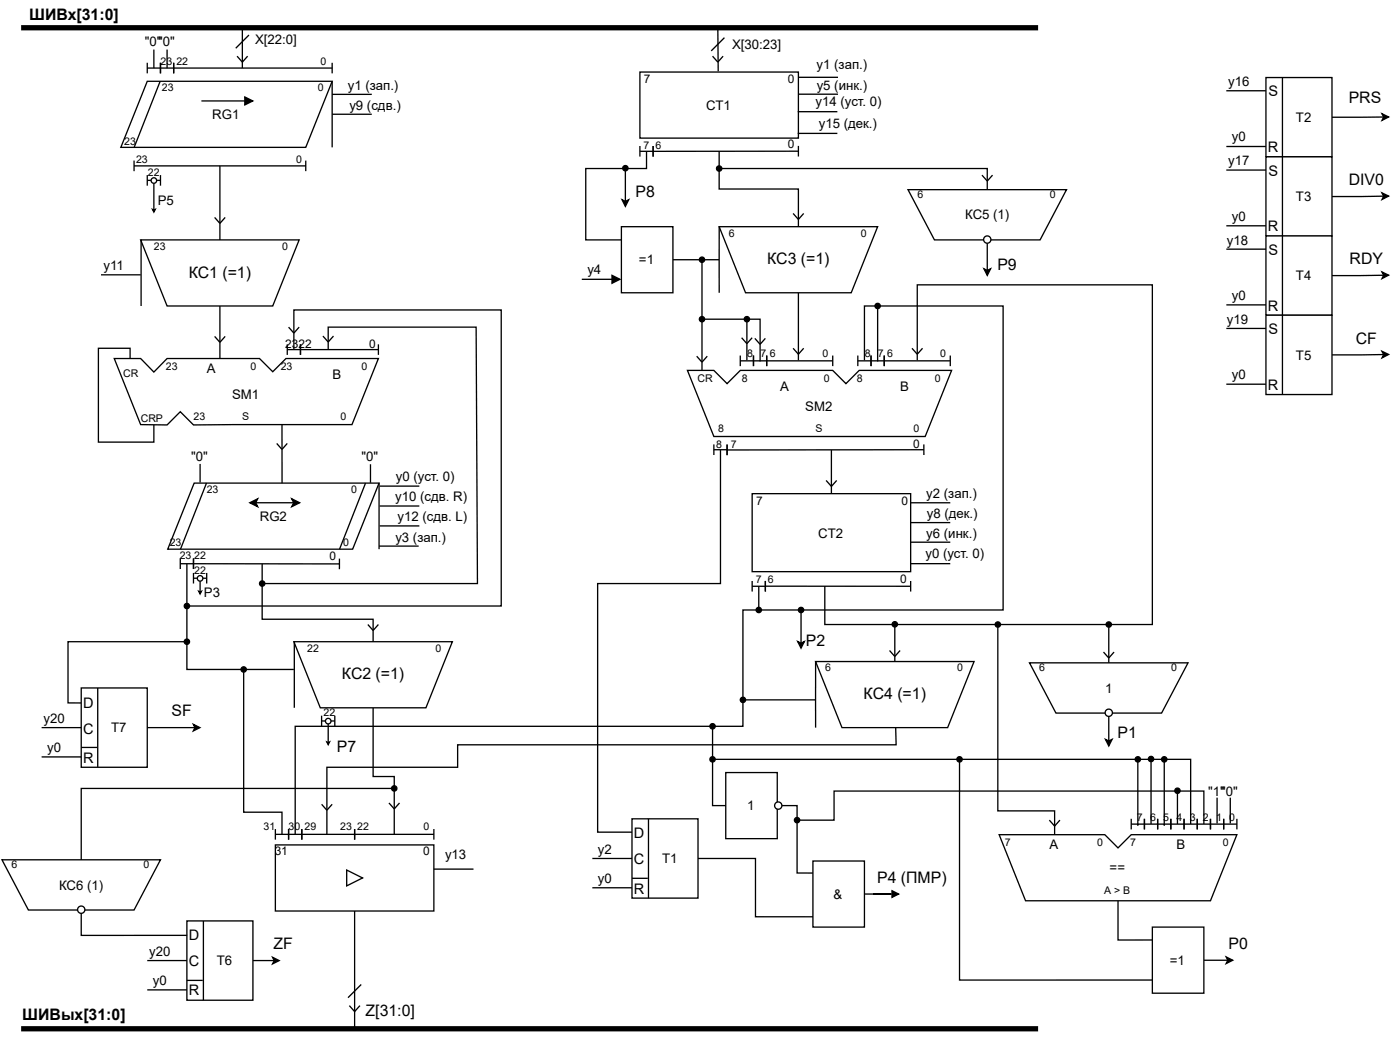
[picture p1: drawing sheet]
<svg xmlns="http://www.w3.org/2000/svg" width="269mm" height="199mm" viewBox="0 0 269 199" stroke-linecap="round" stroke-linejoin="round" font-family="sans-serif">
<path d="M4.1 5.3h195.2" fill="none" stroke="#000" stroke-width="1" stroke-linecap="butt"/>
<path d="M28.3 15.6h35.5l-5.1 12.7h-35.5z" fill="#fff"/>
<g fill="none" stroke="#000" stroke-width=".25">
<path d="M28.3 15.6h35.5l-5.1 12.7h-35.5zM28.3 13.1h35.5M28.3 12v2.1M29.5 9.5v3.6M30.8 15.6l-5 12.7M30.8 12v2.1M32.1 9.5v3.6M33.3 12v2.1M38.7 19.4h8.3M46.5 5.5v7.6M47 18.6l1.5 .8-1.5 .7zM47.8 6.7l-2.5 2.6"/>
<path d="M63.8 12v2.1M63.8 15.6v12.7M63.8 18.1h7.6M25.7 31.8h33M25.7 30.8v2M58.7 30.8v2M63.8 21.9h7.6"/>
</g>
<path d="M47 18.6l1.5 .8-1.5 .7z" fill="#000"/>
<path d="M122.9 13.8h30.4v12.7h-30.4z" fill="#fff"/>
<path d="M122.9 13.8h30.4v12.7h-30.4zM137.8 5.5l.1 8.2M139.1 7.2l-2.5 2.6M153.3 14.8h7.6M122.9 28v2M125.4 28v2.1M153.3 29h-30.4M153.3 28v2" fill="none" stroke="#000" stroke-width=".25"/>
<path d="M119.3 43.5h9.9v12.7h-9.9z" fill="#fff"/>
<path d="M124.1 29v3.3h-11.6v13.7h6.8M111.7 53.6h5.8M117.5 52.8l1.5 .8-1.5 .8zM119.3 43.5h9.9v12.7h-9.9z" fill="none" stroke="#000" stroke-width=".25"/>
<path d="M117.5 52.8l1.5 .8-1.5 .8z" fill="#000"/>
<path d="M138.1 43.5h30.4l-5.1 12.7h-20.2z" fill="#fff"/>
<g fill="none" stroke="#000" stroke-width=".25">
<path d="M45.5 10.8l1 1.1 1.1-1.1M136.8 10.8l1 1.1 1-1.1M138.1 29v7.3h15.2v7.2M129.2 49.8h8.9M134.8 50.3v20.8M138.1 43.5h30.4l-5.1 12.7h-20.2zM138.1 43.5v12.7M152.3 41l1 1.1 1-1.1M153.3 56.2v12.9M132 71.1h5.1l2.5 2.5 2.5-2.5h17.8l2.5 2.5 2.6-2.5h17.7l-5.1 12.7h-40.5zM133.8 68.3l1 1.2 1-1.2M135.3 61.2h10.6v8.2"/>
<path d="M142.1 69.2h17.8M142.1 68.2v2M142.4 64.8l1 1.1 1-1.1M143.4 61.8v7.3M144.7 68.2v2M144.9 64.9l1 1.2 1.1-1.2M147.2 68.2v2M152.3 66.8l1 1.2 1-1.2M159.9 68.2v2M164.7 69.2h17.8M164.7 68.2v2M167.2 68.2v2"/>
<path d="M169.8 68.2v2M175.1 66.8l1 1.2 1-1.2M182.5 68.2v2"/>
<circle cx="134.8" cy="49.8" r=".51"/>
<circle cx="134.8" cy="61.2" r=".51"/>
<circle cx="143.4" cy="61.2" r=".51"/>
</g>
<g fill="#000">
<circle cx="134.8" cy="49.8" r=".51"/>
<circle cx="134.8" cy="61.2" r=".51"/>
<circle cx="143.4" cy="61.2" r=".51"/>
</g>
<path d="M144.4 94.7h30.5v15h-30.5z" fill="#fff"/>
<g fill="none" stroke="#000" stroke-width=".25">
<path d="M168.5 59.2v10.2M166 69.1v-10.4h26.6v58.3h-46.9v-4.5M176.1 69.1v-14.4h45.2v65.1h-62.9v-7.3M139.6 85.3v2.1M144.4 94.7h30.5v15h-30.5zM158.6 92.2l1 1.1 1.1-1.1M159.6 86.4v8.3M177.4 85.3v2M177.4 86.3h-37.8M144.4 112.5h30.5M144.4 111.5v2M147 111.5v2"/>
<path d="M174.9 100.3h7.6M174.9 104h7.6M174.9 108.2h7.6M174.9 111.5v2"/>
<circle cx="168.5" cy="58.7" r=".51"/>
</g>
<circle cx="168.5" cy="58.7" r=".51" fill="#000"/>
<path d="M121.3 157.1h12.7v15.2h-12.7z" fill="#fff"/>
<g fill="none" stroke="#000" stroke-width=".25">
<path d="M138.3 86.4v25.6h-23.5v47.7h6.6M136.8 139.9v14.7h2.6M121.3 157.1h12.7v15.2h-12.7zM124.5 157.1v15.2M113.7 164.7h7.6M113.7 170.3h7.6M121.3 168.5h3.1"/>
<circle cx="136.8" cy="139.4" r=".51"/>
</g>
<circle cx="136.8" cy="139.4" r=".51" fill="#000"/>
<path d="M139.4 148.2h9.8v12.7h-9.8z" fill="#fff"/>
<path d="M139.4 148.2h9.8v12.7h-9.8z" fill="none" stroke="#000" stroke-width=".25"/>
<circle cx="149.4" cy="154.6" r=".7" fill="#fff"/>
<g fill="none" stroke="#000" stroke-width=".25">
<path d="M166 171.5h5.3M171.3 170.9l1.2 .6-1.2 .7z"/>
<circle cx="149.4" cy="154.6" r=".7"/>
</g>
<path d="M171.3 170.9l1.2 .6-1.2 .7z" fill="#000"/>
<path d="M156.1 165.2h9.9v12.7h-9.9z" fill="#fff"/>
<path d="M68.1 174.8v22.9M156.1 165.2h9.9v12.7h-9.9z" fill="none" stroke="#000" stroke-width=".25"/>
<path d="M52.9 162.1h30.4v12.7h-30.4z" fill="#fff"/>
<path d="M52.9 162.1h30.4v12.7h-30.4z" fill="none" stroke="#000" stroke-width=".25"/>
<path d="M66.6 166.9l3 1.6-3 1.5z" fill="#fff"/>
<g fill="none" stroke="#000" stroke-width=".25">
<path d="M28.3 34.6h2.5M28.3 33.6v2M29.5 35.2v5.1M30.8 33.6v2M29.3 40.2l.2 .1 .3-.1-.3 .5zM71.6 135.8v13.2h4.1v11.1M52.9 159.1v2M55.4 159.1v2M57.9 159.1v2M61.8 154.3l1 1.2 1-1.2M68.1 159.1v2M83.3 159.1v2"/>
<path d="M52.9 160.1h30.4M66.6 166.9l3 1.6-3 1.5zM83.3 166.8h7.6M67.1 192.9l1 1.2 1-1.2M69.4 188.9l-2.6 2.5"/>
</g>
<path d="M4.1 197.4h195.2" fill="none" stroke="#000" stroke-width="1" stroke-linecap="butt"/>
<path d="M29.3 40.2l.2 .1 .3-.1-.3 .5z" fill="#000"/>
<circle cx="29.5" cy="34.6" r=".53" fill="#fff"/>
<g fill="none" stroke="#000" stroke-width=".25">
<path d="M174.9 96.5h7.6M145.2 117h-2.5v22.4h-86v20.7M153.8 117.5v5.9M153.2 123.1l.6 .3 .6-.3-.6 1.3z"/>
<circle cx="29.5" cy="34.6" r=".53"/>
<circle cx="145.7" cy="117" r=".51"/>
<circle cx="153.8" cy="117" r=".51"/>
</g>
<g fill="#000">
<path d="M153.2 123.1l.6 .3 .6-.3-.6 1.3z"/>
<circle cx="145.7" cy="117" r=".51"/>
<circle cx="153.8" cy="117" r=".51"/>
</g>
<path d="M156.6 126.9h30.4l-5 12.7h-20.3z" fill="#fff"/>
<g fill="none" stroke="#000" stroke-width=".25">
<path d="M137.1 86.3h2.5M137.1 85.3v2M139.6 85.3v2M143.2 134.3h13.4M156.6 126.9h30.4l-5 12.7h-20.3zM156.6 126.9v12.7M170.8 124.8l1 1.2 1-1.2M171.8 120.3v6.6M172 139.6l.1 3.3h-84.2v4.3h-25.1v12.9"/>
<circle cx="171.8" cy="119.8" r=".51"/>
<circle cx="142.7" cy="134.3" r=".51"/>
</g>
<g fill="#000">
<circle cx="171.8" cy="119.8" r=".51"/>
<circle cx="142.7" cy="134.3" r=".51"/>
</g>
<path d="M27 46h30.4l-5 12.7h-20.3z" fill="#fff"/>
<path d="M42.2 31.8v14.2M27 46h30.4l-5 12.7h-20.3zM27.1 46v12.7M41.2 41.7l1 1.2 1-1.2M42.2 58.7v10.2M21.9 68.8h5.1l2.5 2.6 2.6-2.6h17.7l2.6 2.5 2.5-2.5h17.8l-5.1 12.7h-30.4l-2.6-2.5-2.5 2.5h-5.1zM25 68.9v-2.1h-6.1v18h10.6v-3.3M41.2 64.5l1 1.2 1-1.2" fill="none" stroke="#000" stroke-width=".25"/>
<path d="M37.3 92.7h35.5l-5.1 12.7h-35.5z" fill="#fff"/>
<path d="M37.3 92.7h35.5l-5.1 12.7h-35.5zM48 96.5l1.5-.8-.4 .8 .4 .7zM49.1 96.5h7.3M56 95.7l1.5 .8-1.5 .7 .4-.7zM70.2 92.7l-5 12.7M72.8 92.7v12.7M72.9 93.3h7.6M72.9 97.1h7.6" fill="none" stroke="#000" stroke-width=".25"/>
<path d="M48 96.5l1.5-.8-.4 .8 .4 .7zM56 95.7l1.5 .8-1.5 .7 .4-.7z" fill="#000"/>
<path d="M56.4 123.1h30.5l-5.1 12.7h-20.3z" fill="#fff"/>
<g fill="none" stroke="#000" stroke-width=".25">
<path d="M55.2 67.1h17.5M55.2 66.1v2M55.4 62.8l1 1.1 1-1.1M56.4 67.1v-7.6h39.8v56.8h-59.8M57.7 66.1v2M62 64.5l1 1.1 1-1.1M63 67.1v-4.3h28.4l.3 49.2h-40.9M72.7 66.1v2M39.6 92.7l-4.9 12.7M53.1 85.1l1 1.1 1.1-1.1M54.1 81.5l.1 11.2M34.6 108.2h30.6"/>
<path d="M34.6 107.1v2.1M35.9 108.2v20.2h20.5M37.2 107.1v2.1M50.3 108.2v10.6h21.3v4.3M65.2 107.2v2M70.6 119.8l1 1.2 1.1-1.2M56.4 123.1h30.5l-5.1 12.7h-20.3zM56.5 123.1v12.7M74.7 154.1l1 1.1 1-1.1"/>
<circle cx="35.9" cy="116.3" r=".51"/>
<circle cx="50.3" cy="112" r=".51"/>
</g>
<g fill="#000">
<circle cx="35.9" cy="116.3" r=".51"/>
<circle cx="50.3" cy="112" r=".51"/>
</g>
<path d="M197.7 127.2h30.4l-5.1 9.6h-20.2z" fill="#fff"/>
<path d="M197.7 127.2h30.4l-5.1 9.6h-20.2z" fill="none" stroke="#000" stroke-width=".25"/>
<circle cx="212.9" cy="136.8" r=".7" fill="#fff"/>
<g fill="none" stroke="#000" stroke-width=".25">
<path d="M191.6 120.3v35.3h10.9v4.5M211.9 125.1l1 1.1 1-1.1M212.9 120.3v6.9M212.9 137.5v4.7M137.3 145.7h91.3v12.4M150.1 154.6h2.9v12.9h3.1M153.6 157.4h6.5v-5.6h71.1v6.3M201.5 157.4l1 1.1 1-1.1M212.3 141.9l.6 .3 .6-.3-.6 1.2zM217.2 158.1h20.3M217.2 157.1v2M218.5 146.2v12.2v-.3"/>
<path d="M219.7 157.1v2M221 146.1v12M222.3 157.1v2M223.5 146.2v12.2v-.3M224.8 157.1v2M226.1 152.2v5.9M227.4 157.1v2M229.9 157.1v2M232.4 157.1v2M233.7 153v5M235 157.1v2M236.2 153v5"/>
<path d="M237.5 157.1v2M134 164.7h11.1v11.2h11M191.8 160.1h20.3l2.6 2.6 2.5-2.6h20.3l-5.1 12.7h-35.5zM231.2 184.2h5h-.4M235.4 183.6l1.3 .6-1.3 .7 .4-.7z"/>
<circle cx="191.6" cy="119.8" r=".51"/>
<circle cx="212.9" cy="119.8" r=".51"/>
<circle cx="212.9" cy="136.8" r=".7"/>
<circle cx="136.8" cy="145.7" r=".51"/>
<circle cx="153" cy="157.4" r=".51"/>
<circle cx="218.5" cy="145.7" r=".51"/>
<circle cx="221" cy="145.6" r=".51"/>
<circle cx="223.5" cy="145.7" r=".51"/>
<circle cx="226.1" cy="151.7" r=".51"/>
</g>
<g fill="#000">
<path d="M212.3 141.9l.6 .3 .6-.3-.6 1.2zM235.4 183.6l1.3 .6-1.3 .7 .4-.7z"/>
<circle cx="191.6" cy="119.8" r=".51"/>
<circle cx="212.9" cy="119.8" r=".51"/>
<circle cx="136.8" cy="145.7" r=".51"/>
<circle cx="153" cy="157.4" r=".51"/>
<circle cx="218.5" cy="145.7" r=".51"/>
<circle cx="221" cy="145.6" r=".51"/>
<circle cx="223.5" cy="145.7" r=".51"/>
<circle cx="226.1" cy="151.7" r=".51"/>
</g>
<path d="M221.3 177.9h9.9v12.7h-9.9z" fill="#fff"/>
<g fill="none" stroke="#000" stroke-width=".25">
<path d="M153.3 18.1h7.6M19.4 52.7h7.6M37.2 110.9h2.5M37.2 109.9v2.1M38.2 113.5l.2 .1 .3-.1-.3 .5zM38.4 111.5v2.1M39.7 109.9v2.1M72.8 104.8h7.6M72.9 100.9h7.6M46.8 129v26.8h7.3v4.3M184.2 146.2v41.8h37.1M214.7 172.8v7.6h6.6"/>
<path d="M221.3 177.9h9.9v12.7h-9.9z"/>
<circle cx="46.8" cy="128.4" r=".51"/>
<circle cx="184.2" cy="145.7" r=".51"/>
</g>
<g fill="#000">
<path d="M38.2 113.5l.2 .1 .3-.1-.3 .5z"/>
<circle cx="46.8" cy="128.4" r=".51"/>
<circle cx="184.2" cy="145.7" r=".51"/>
</g>
<circle cx="38.4" cy="111" r=".53" fill="#fff"/>
<g fill="none" stroke="#000" stroke-width=".25">
<path d="M153.2 21.4h7.6M153.2 25.6h7.6M38.4 89v3.6M71.1 89.1v3.5"/>
<circle cx="38.4" cy="111" r=".53"/>
</g>
<path d="M174.4 36.4h30.4l-5.1 9.6h-20.3z" fill="#fff"/>
<path d="M174.4 36.4h30.4l-5.1 9.6h-20.3z" fill="none" stroke="#000" stroke-width=".25"/>
<circle cx="189.6" cy="46" r=".7" fill="#fff"/>
<g fill="none" stroke="#000" stroke-width=".25">
<path d="M138.6 32.3h51v4.1M188.6 33.6l1 1.1 1-1.1M188.9 51.6l.7 .3 .6-.3-.6 1.2zM189.6 46.7v5.2"/>
<circle cx="138.1" cy="32.3" r=".51"/>
<circle cx="189.6" cy="46" r=".7"/>
</g>
<g fill="#000">
<path d="M188.9 51.6l.7 .3 .6-.3-.6 1.2z"/>
<circle cx="138.1" cy="32.3" r=".51"/>
</g>
<path d="M243.1 14.9h12.7v15.2h-12.7z" fill="#fff"/>
<path d="M235.5 17.4h7.6M243.1 14.9h12.7v15.2h-12.7zM246.2 14.9v15.2M235.5 28.1h7.6M265.4 21.8l1.2 .6-1.2 .7 .3-.6zM265.7 22.5h-9.9" fill="none" stroke="#000" stroke-width=".25"/>
<path d="M265.4 21.8l1.2 .6-1.2 .7 .3-.6z" fill="#000"/>
<path d="M243.1 30.1h12.7v15.2h-12.7z" fill="#fff"/>
<path d="M235.5 32.6h7.6M243.1 30.1h12.7v15.2h-12.7zM246.2 30.1v15.2M265.4 37l1.2 .6-1.2 .7 .3-.7zM265.7 37.6l-9.9 .1M235.5 43.3h7.6" fill="none" stroke="#000" stroke-width=".25"/>
<path d="M265.4 37l1.2 .6-1.2 .7 .3-.7z" fill="#000"/>
<path d="M243.1 45.3h12.7v15.2h-12.7z" fill="#fff"/>
<path d="M235.5 47.8h7.6M235.5 58.5h7.6M243.1 45.3h12.7v15.2h-12.7zM246.2 45.3v15.2M265.4 52.2l1.2 .6-1.2 .6 .3-.6zM265.7 52.8l-9.9 .1" fill="none" stroke="#000" stroke-width=".25"/>
<path d="M265.4 52.2l1.2 .6-1.2 .6 .3-.6z" fill="#000"/>
<path d="M243.1 60.5h12.7v15.2h-12.7z" fill="#fff"/>
<path d="M235.5 63h7.6M235.5 73.7h7.6M243.1 60.5h12.7v15.2h-12.7zM246.2 60.5v15.2M265.4 67.4l1.2 .6-1.2 .7 .3-.7zM265.7 68l-9.9 .1M61.8 138.3h2.5M61.8 137.3v2M63 138.9v3.6M64.3 137.3v2M62.8 142.4l.2 .1 .3-.1-.3 .5z" fill="none" stroke="#000" stroke-width=".25"/>
<path d="M265.4 67.4l1.2 .6-1.2 .7 .3-.7zM62.8 142.4l.2 .1 .3-.1-.3 .5z" fill="#000"/>
<circle cx="63" cy="138.4" r=".53" fill="#fff"/>
<g fill="none" stroke="#000" stroke-width=".25">
<path d="M119.4 38.3l.7 .3 .6-.3-.6 1.3zM120.1 32.8v5.8"/>
<circle cx="120.1" cy="32.3" r=".51"/>
<circle cx="63" cy="138.4" r=".53"/>
</g>
<g fill="#000">
<path d="M119.4 38.3l.7 .3 .6-.3-.6 1.3z"/>
<circle cx="120.1" cy="32.3" r=".51"/>
</g>
<path d="M.4 165h30.4l-5.1 9.6h-20.2z" fill="#fff"/>
<path d="M.4 165h30.4l-5.1 9.6h-20.2z" fill="none" stroke="#000" stroke-width=".25"/>
<circle cx="15.6" cy="174.5" r=".7" fill="#fff"/>
<circle cx="15.6" cy="174.5" r=".7" fill="none" stroke="#000" stroke-width=".25"/>
<path d="M35.9 176.7h12.7v15.2h-12.7z" fill="#fff"/>
<g fill="none" stroke="#000" stroke-width=".25">
<path d="M75.2 151.3h-59.6v13.7M15.6 175.2v4.3h20.3M35.9 176.7h12.7v15.2h-12.7zM39.1 176.7v15.2M28.3 184.3h7.6M28.3 189.9h7.6M35.9 188.1h3M48.6 184.3h4.1M52.3 183.7l1.3 .6-1.3 .6 .4-.6z"/>
<circle cx="75.7" cy="151.3" r=".51"/>
</g>
<g fill="#000">
<path d="M52.3 183.7l1.3 .6-1.3 .6 .4-.6z"/>
<circle cx="75.7" cy="151.3" r=".51"/>
</g>
<path d="M15.6 132h12.7v15.2h-12.7z" fill="#fff"/>
<g fill="none" stroke="#000" stroke-width=".25">
<path d="M8 139.6h7.6M15.6 132h12.7v15.2h-12.7zM18.8 132v15.2M28.3 139.6h9.1M35.4 123.1h-22.3v11.8h2.5M37.1 139l1.3 .6-1.3 .6 .3-.6zM8 145.2h7.6M15.6 143.4h3"/>
<circle cx="35.9" cy="123.1" r=".51"/>
</g>
<g fill="#000">
<path d="M37.1 139l1.3 .6-1.3 .6 .3-.6z"/>
<circle cx="35.9" cy="123.1" r=".51"/>
</g>
<g font-size="3">
<text x="5.6" y="3.8">ШИВх[31:0]</text>
<text x="259" y="19.8">PRS</text>
<text x="259" y="35.5">DIV0</text>
<text x="122" y="37.8">P8</text>
<text x="36.2" y="53.3">КС1 (=1)</text>
<text x="147.3" y="50.7">КС3 (=1)</text>
<text x="191.5" y="51.7">P9</text>
<text x="259.1" y="50.7">RDY</text>
<text x="260.3" y="65.9">CF</text>
<text x="154.7" y="124">P2</text>
<text x="65.7" y="130.4">КС2 (=1)</text>
<text x="32.9" y="137.5">SF</text>
<text x="165.8" y="134.2">КС4 (=1)</text>
<text x="214.6" y="141.5">P1</text>
<text x="64.7" y="144.3">P7</text>
<text x="168.4" y="169.4">P4 (ПМР)</text>
<text x="52.5" y="182.1">ZF</text>
<text x="235.9" y="182.1">P0</text>
<text x="4.3" y="195.8">ШИВых[31:0]</text>
<text x="70.2" y="195">Z[31:0]</text>
</g>
<g font-size="2.8">
<text x="243.5" y="18.5">S</text>
<text x="243.5" y="29.2">R</text>
<text x="243.5" y="33.7">S</text>
<text x="243.5" y="44.4">R</text>
<text x="243.5" y="48.9">S</text>
<text x="243.5" y="59.6">R</text>
<text x="243.5" y="64.2">S</text>
<text x="243.5" y="74.8">R</text>
<text x="16" y="135.9">D</text>
<text x="16" y="140.7">C</text>
<text x="16" y="146.3">R</text>
<text x="121.7" y="160.8">D</text>
<text x="121.7" y="165.9">C</text>
<text x="121.7" y="171.4">R</text>
<text x="36.3" y="180.3">D</text>
<text x="36.3" y="185.4">C</text>
<text x="36.3" y="191">R</text>
</g>
<g font-size="2.5">
<text x="27.8" y="8.9">&quot;0&quot;&quot;0&quot;</text>
<text x="49" y="8.4">X[22:0]</text>
<text x="140.6" y="9.4">X[30:23]</text>
<text x="66.8" y="17.2">y1 (зап.)</text>
<text x="156.8" y="13.2">y1 (зап.)</text>
<text x="156.8" y="17.2">y5 (инк.)</text>
<text x="235.8" y="16.5">y16</text>
<text x="40.8" y="22.8">RG1</text>
<text x="67.1" y="21">y9 (сдв.)</text>
<text x="135.6" y="21">CT1</text>
<text x="156.6" y="20.3">y14 (уст. 0)</text>
<text x="248.8" y="23.3">T2</text>
<text x="157.2" y="24.6">y15 (дек.)</text>
<text x="236.5" y="27.1">y0</text>
<text x="235.8" y="31.7">y17</text>
<text x="30.3" y="39.3">P5</text>
<text x="248.8" y="38.5">T3</text>
<text x="185.3" y="42.1">КС5 (1)</text>
<text x="235.6" y="46.9">y18</text>
<text x="236.5" y="42.4">y0</text>
<text x="19.9" y="51.7">y11</text>
<text x="112.8" y="52.5">y4</text>
<text x="122.7" y="50.7">=1</text>
<text x="248.8" y="53.8">T4</text>
<text x="236.5" y="57.6">y0</text>
<text x="235.6" y="62.1">y19</text>
<text x="39.7" y="71.5">A</text>
<text x="248.8" y="69">T5</text>
<text x="44.6" y="76.6">SM1</text>
<text x="63.8" y="72.8">B</text>
<text x="149.8" y="75.1">A</text>
<text x="172.9" y="75.1">B</text>
<text x="236.5" y="72.8">y0</text>
<text x="154.6" y="78.9">SM2</text>
<text x="36.7" y="88.5">&quot;0&quot;</text>
<text x="69.4" y="88.5">&quot;0&quot;</text>
<text x="76" y="92.3">y0 (уст. 0)</text>
<text x="177.9" y="95.6">y2 (зап.)</text>
<text x="49.9" y="99.9">RG2</text>
<text x="75.9" y="96.1">y10 (сдв. R)</text>
<text x="76.4" y="99.9">y12 (сдв. L)</text>
<text x="178" y="99.4">y8 (дек.)</text>
<text x="75.9" y="104">y3 (зап.)</text>
<text x="157.1" y="103.2">CT2</text>
<text x="177.7" y="107">y0 (уст. 0)</text>
<text x="177.9" y="103.2">y6 (инк.)</text>
<text x="39.2" y="114.6">P3</text>
<text x="212.2" y="132.9">1</text>
<text x="8.4" y="138.7">y20</text>
<text x="21.4" y="140.5">T7</text>
<text x="9.1" y="144.3">y0</text>
<text x="143.5" y="155.5">1</text>
<text x="232" y="152.7">&quot;1&quot;&quot;0&quot;</text>
<text x="85.4" y="164.8">y13</text>
<text x="114.8" y="163.8">y2</text>
<text x="127.1" y="165.6">T1</text>
<text x="201.5" y="162.8">A</text>
<text x="213.1" y="167.4">==</text>
<text x="225.9" y="162.8">B</text>
<text x="11.3" y="170.7">КС6 (1)</text>
<text x="114.8" y="169.4">y0</text>
<text x="160.1" y="172.4">&amp;</text>
<text x="28.6" y="183.4">y20</text>
<text x="41.6" y="185.1">T6</text>
<text x="224.6" y="185.1">=1</text>
<text x="29.3" y="188.9">y0</text>
</g>
<g font-size="2.3">
<text x="123.6" y="16">7</text>
<text x="151.3" y="16">0</text>
<text x="151.3" y="28.4">0</text>
<text x="54.8" y="66.7">2322</text>
<text x="70.9" y="66.7">0</text>
<text x="175.4" y="86">0</text>
<text x="145.2" y="96.9">7</text>
<text x="173.1" y="96.9">0</text>
<text x="63.3" y="107.5">0</text>
<text x="172.8" y="111.8">0</text>
<text x="52.7" y="164.1">31</text>
<text x="81.3" y="164.1">0</text>
</g>
<g font-size="2">
<text x="30.8" y="12.4">23</text>
<text x="31.1" y="17.5">23</text>
<text x="33.9" y="12.4">22</text>
<text x="61.1" y="17.5">0</text>
<text x="61.6" y="12.4">0</text>
<text x="23.9" y="27.9">23</text>
<text x="123.6" y="28.7">7</text>
<text x="125.9" y="28.7">6</text>
<text x="26.1" y="31.2">23</text>
<text x="28.4" y="33.7">22</text>
<text x="56.9" y="31.2">0</text>
<text x="176.2" y="38">6</text>
<text x="201.6" y="38">0</text>
<text x="29.6" y="47.9">23</text>
<text x="54.2" y="47.9">0</text>
<text x="139.9" y="45.4">6</text>
<text x="165.3" y="45.4">0</text>
<text x="31.8" y="71">23</text>
<text x="48.1" y="71">0</text>
<text x="53.9" y="71">23</text>
<text x="69.4" y="71">0</text>
<text x="143.5" y="68.5">8</text>
<text x="146" y="68.5">7</text>
<text x="147.8" y="68.5">6</text>
<text x="157.9" y="68.5">0</text>
<text x="166" y="68.5">8</text>
<text x="168.6" y="68.5">7</text>
<text x="170.4" y="68.5">6</text>
<text x="180.5" y="68.5">0</text>
<text x="23.6" y="72.3">CR</text>
<text x="134" y="73.3">CR</text>
<text x="142.5" y="73.3">8</text>
<text x="158.2" y="73.3">0</text>
<text x="164.5" y="73.3">8</text>
<text x="179.5" y="73.3">0</text>
<text x="27" y="80.9">CRP</text>
<text x="37.2" y="80.6">23</text>
<text x="46.5" y="80.6">S</text>
<text x="65.4" y="80.6">0</text>
<text x="137.9" y="82.9">8</text>
<text x="156.6" y="82.9">S</text>
<text x="175.4" y="82.9">0</text>
<text x="137.5" y="86">8</text>
<text x="140.3" y="86">7</text>
<text x="39.7" y="94.6">23</text>
<text x="67.4" y="94.6">0</text>
<text x="32.6" y="104.7">23</text>
<text x="34.5" y="107.3">23</text>
<text x="37.3" y="107.3">22</text>
<text x="65.9" y="104.7">0</text>
<text x="37.3" y="110.1">22</text>
<text x="145.1" y="111.8">7</text>
<text x="147.4" y="111.8">6</text>
<text x="59" y="125">22</text>
<text x="83.6" y="125">0</text>
<text x="158.4" y="128.8">6</text>
<text x="183.8" y="128.8">0</text>
<text x="199.5" y="128.8">6</text>
<text x="224.9" y="128.8">0</text>
<text x="62.1" y="137.5">22</text>
<text x="50.6" y="159.3">31</text>
<text x="55.4" y="159.3">30</text>
<text x="58.5" y="159.3">29</text>
<text x="65.3" y="159.3">23</text>
<text x="68.6" y="159.3">22</text>
<text x="81.3" y="159.3">0</text>
<text x="218.3" y="157.5">7</text>
<text x="220.8" y="157.5">6</text>
<text x="223.4" y="157.5">5</text>
<text x="225.9" y="157.5">4</text>
<text x="228.4" y="157.5">3</text>
<text x="231" y="157.5">2</text>
<text x="233.5" y="157.5">1</text>
<text x="236" y="157.5">0</text>
<text x="2.2" y="166.6">6</text>
<text x="27.6" y="166.6">0</text>
<text x="192.9" y="162.3">7</text>
<text x="210.7" y="162.3">0</text>
<text x="217" y="162.3">7</text>
<text x="234.8" y="162.3">0</text>
<text x="212" y="171.4">A &gt; B</text>
</g>
</svg>
